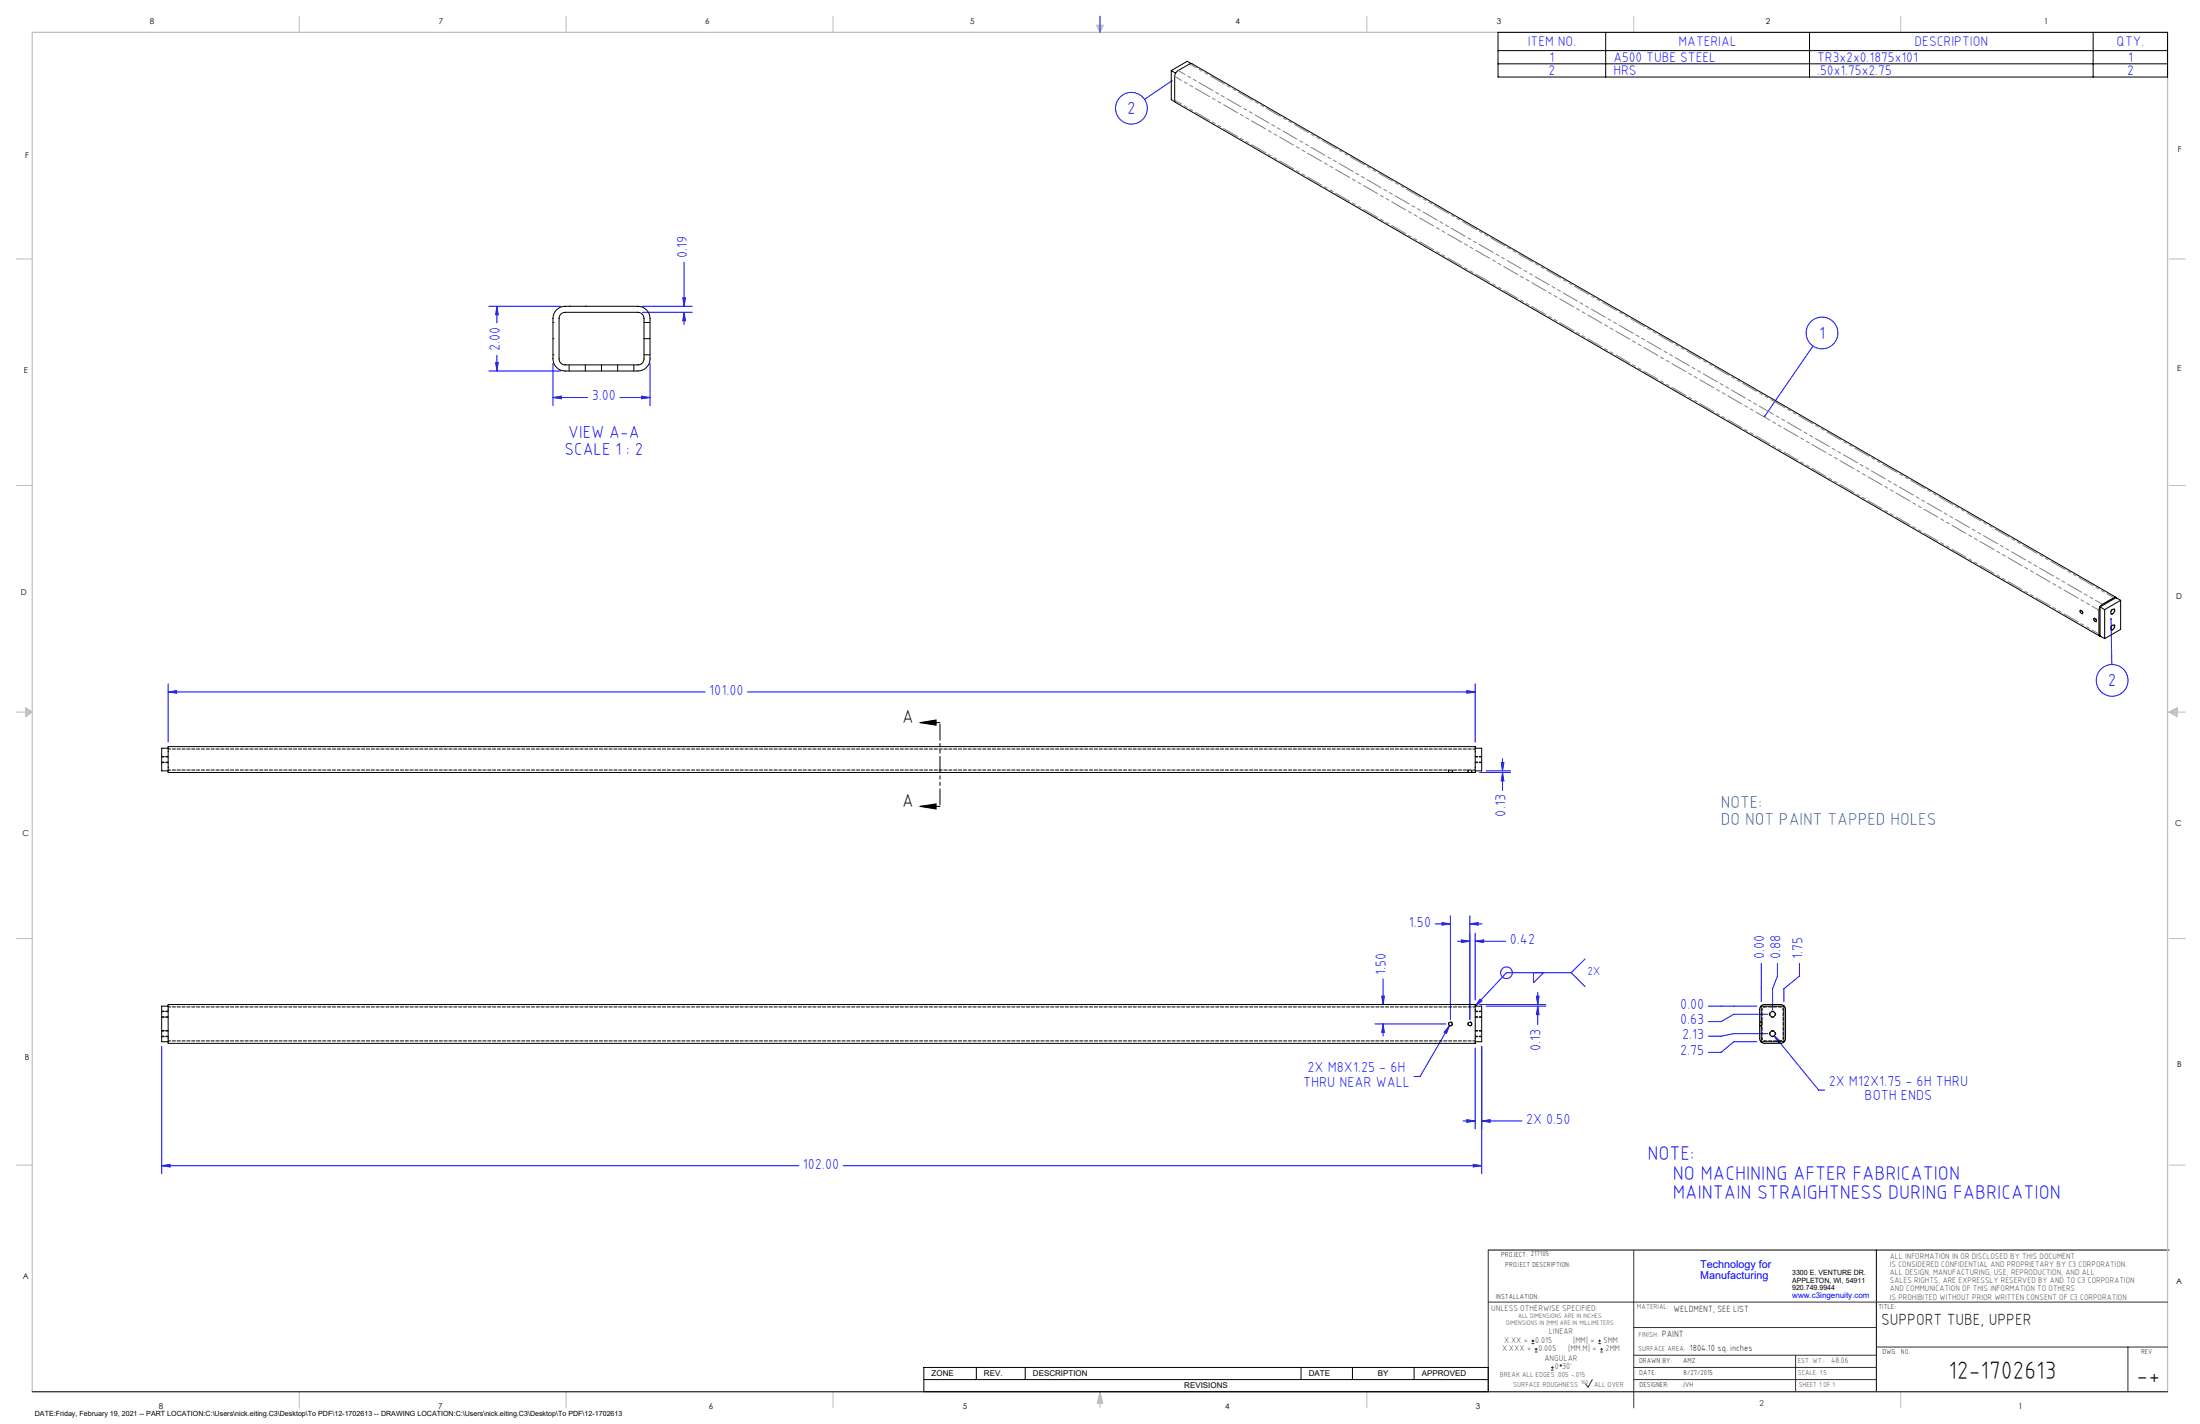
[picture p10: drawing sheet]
<svg xmlns="http://www.w3.org/2000/svg" width="864mm" height="559mm" viewBox="0 0 864 559" stroke-linecap="round" stroke-linejoin="round" font-family="sans-serif">
<g fill="none" stroke="#000" stroke-width=".39">
<path d="M588 12.7h262.9v17.5h-262.9zM588 19.9h262.9M630.3 12.7v17.5M710.3 12.7v17.5M821.7 12.7v17.5M588 25h262.9M361.1 283.6l6.4-1.1v2.1zM361.1 283.6h7.9M361.1 316.4l6.4-.9v2zM361.1 316.4h7.9M584.2 490.5h267.3M736.6 490.5v55.6"/>
<path d="M362.7 536.6h221.5v9.5h-221.5zM383.3 536.6v4.8M402.4 536.6v4.8M510.7 536.6v4.8M530.9 536.6v4.8M555.1 536.6v4.8M362.7 541.4h221.5"/>
</g>
<g fill="none" stroke="#c0c0c0" stroke-width=".39">
<path d="M117.5 6.4v6.3M222.2 6.4v6.3M327 6.4v6.3M430.4 9.9h2.7l-1.3 2.8zM430.9 9.9l.9 2.8M431.2 9.9l.6 2.8M432.1 9.9l-.3 2.8M432.6 9.9l-.8 2.8M536.6 6.4v6.3M641.3 6.4v6.3M746.1 6.4v6.3M6.3 101.6h6.4"/>
<path d="M851.5 101.6h6.3M6.3 190.5h6.4M851.5 190.5h6.3M6.3 279.4h6.4M10.1 277.7l2.6 1.7-2.6 1.9zM10.1 278.2l2.6 1.2M10.1 278.8l2.6 .6M12.7 279.4l-2.6 1.2M12.7 279.4l-2.6 .5M851.5 279.4h6.3M851.5 279.4l3.1 .5M851.5 279.4l3.1 1.2"/>
<path d="M851.5 279.4l3.1-1.7v3.6zM854.6 278.8l-3.1 .6M854.6 278.2l-3.1 1.2M6.3 368.3h6.4M851.5 368.3h6.3M6.3 457.2h6.4M851.5 457.2h6.3M117.5 546.1v6.4M222.2 546.1v6.4M327 546.1v6.4M431.8 546.1v6.4M431.8 546.1l1.1 4.5h-2.2z"/>
<path d="M431.8 546.1l.6 4.5M431.8 546.1l-.9 4.5M431.8 546.1l-.4 4.5M431.8 546.1l.3 4.5M536.6 546.1v6.4M746.1 546.1v6.4"/>
</g>
<path d="M12.7 546.1v-533.4h838.2v533.4" fill="none" stroke="#c0c0c0" stroke-width=".5"/>
<g fill="none" stroke="#00f" stroke-width=".39">
<path d="M431.8 6.4v6.3M460 31.8l-10.7 7.2M268 116.9h1.1l-.6 3.3zM268.5 102.9v17.3M191.9 120.2h28.2M195.1 120.2v6.5M195.1 139.4v6.2M195.1 120.2l.5 3.3h-1zM252.2 120.2h19.5M252.2 122.6h19.5M268.5 122.6v4.7M268.5 122.6l.6 3.3h-1.1z"/>
<path d="M711.7 135.8l-19 27.6M191.9 145.6h28.2M194.6 142.3h1l-.5 3.3zM217.1 156l3.3-.5v1zM217.1 142.6v16.6M217.1 156h13.6M243.4 156h11.8M251.8 155.5l3.4 .5-3.4 .5zM255.2 142.6v16.6M828.7 242.9l.3 17.9M66 271.5l3.3-.5v1zM66 268.4v22.8"/>
<path d="M66 271.5h210.8M293.4 271.5h285.7M575.8 271l3.3 .5-3.3 .5zM579.1 268.4v22.8M589.3 299.2h1l-.5 3.3zM589.8 297.7v4.8M580.8 303.1h12.2M583.4 302.5h9.6M589.8 303.1v7.1M589.8 303.1l.5 3.4h-1zM569.3 359.4v40.6M577 359.4v40.6"/>
<path d="M563.4 362.5h5.9M566.1 362.1l3.2 .4-3.2 .5zM572.2 369.4h4.8M573.7 368.8l3.3 .6-3.3 .5zM577 362.5l3.3-.4v.9zM577 362.5h4.7M579.1 369.4l3.3-.6v1.1zM579.1 366.2v26.2M579.1 369.4h12M622.2 376.3l-5.4 5.4M691.4 378v15.1M697.7 378v5l-1.9 5v8.2"/>
<path d="M706.4 378v5l-6.1 5v5.1M542.4 390.9h1l-.5 3.3zM542.9 384.1v10.1M580.8 394.2h26M581 392.1l.7 .7-2.6 2zM583.4 394.8h23.4M601.9 381.7v4l4-4M603.1 390.9h1l-.5 3.3zM603.6 389.4v4.8M603.6 394.8v7.3M603.6 394.8l.5 3.3h-1zM616.8 381.7h-25.4l-12.3 13.1"/>
<path d="M616.8 381.7l5.4 5.4M670.6 394.8h19M694 398h-13.4l-5 2.9h-5M63.5 410.6v50M539.7 401.8h27.9M542.9 401.8v4.8M542.9 401.8l.5 3.3h-1zM569 402.4l-1.2 3.1-.9-.5zM569 402.4l-11.5 20h-2.4M579.1 411.2v31.9M581.6 410.6v50M689.6 408.8h-9l-5 4.2h-5"/>
<path d="M694 405.6h-13.4l-5 1h-5M696.5 406.4l2.4 2.3-.8 .6zM696.5 406.4l17.4 21.4h2.4M574.3 439.9h4.8M575.8 439.4l3.3 .5-3.3 .5zM581.6 439.9l3.3-.5v1zM581.6 439.9h15.8M63.5 457.4l3.3-.5v1zM63.5 457.4h250M331 457.4h250.6M578.3 456.9l3.3 .5-3.3 .5z"/>
<circle cx="444.1" cy="42.5" r="6.2"/>
<circle cx="715.2" cy="130.7" r="6.2"/>
<circle cx="829.1" cy="267" r="6.2"/>
<circle cx="591.4" cy="381.7" r="2.29"/>
</g>
<path d="M584.2 490.5v55.6M641.3 490.7v61.8M584.2 511h266.7M641.3 520.9h95.3M641.3 531.8h95.3M641.3 536.6h95.3M704.8 531.8v14.3M736.6 528.6h114.3M835.3 528.6v17.5M625.1 541.4l-1.7 2.9-1-1.2M641.3 541.4h95.3" fill="none" stroke="#382c30" stroke-width=".39"/>
<path d="M12.7 546.1h838.2" fill="none" stroke="#382c30" stroke-width=".5"/>
<path d="M570.2 401.8a.8 .8 0 0 0-1.2-.7 .8 .8 0 0 0-.1 1.4 .8 .8 0 0 0 1.3-.6v-.1M577.8 401.8a.8 .8 0 0 0-1.2-.7 .8 .8 0 0 0-.1 1.4 .8 .8 0 0 0 1.3-.6v-.1" fill="none" stroke="#000" stroke-width=".39" stroke-dasharray="1.3 .6" stroke-linecap="butt"/>
<path d="M697 398a1.2 1.2 0 0 0-1.7-1.1 1.2 1.2 0 0 0-.2 2.1 1.2 1.2 0 0 0 1.9-.9v-.1M697 405.6a1.2 1.2 0 0 0-1.7-1.1 1.2 1.2 0 0 0-.2 2.1 1.2 1.2 0 0 0 1.9-.8v-.2" fill="none" stroke="#000" stroke-width=".39" stroke-dasharray="1.3 .6" stroke-dashoffset=".7" stroke-linecap="butt"/>
<path d="M830.2 239.5a.69 .69 0 0 0-.8-.7 .69 .69 0 0 0-.6 .7 .81 .81 0 0 0-.4 .9 .81 .81 0 0 0 .8 .6l.6-.5 .4-1M817.6 240.5a.7 .7 0 0 1-1 .1 .7 .7 0 0 1-.1-1 .77 .77 0 0 1 .9 .1 .77 .77 0 0 1 .2 .8M823 243.6a.7 .7 0 0 1-1 .1 .7 .7 0 0 1-.1-1 .77 .77 0 0 1 .9 .1 .77 .77 0 0 1 .2 .8M830.2 245.7a.69 .69 0 0 0-.8-.7 .69 .69 0 0 0-.6 .7 .81 .81 0 0 0-.4 .9 .81 .81 0 0 0 .8 .6l.6-.4 .4-1.1" fill="none" stroke="#000" stroke-width=".39" stroke-dasharray="1.3 .6" stroke-dashoffset=".5" stroke-linecap="butt"/>
<path d="M63.5 299.3h2.5M66 296.9h-2.5M579.1 299.3h2.5M581.6 296.9h-2.5M63.5 399.2h2.5M66 396.8h-2.5M579.1 399.2h2.5M581.6 396.8h-2.5M63.5 406.8h2.5M66 404.4h-2.5M579.1 406.8h2.5M581.6 404.4h-2.5" fill="none" stroke="#000" stroke-width=".39" stroke-dasharray="1.3 .6" stroke-dashoffset=".3"/>
<path d="M568.6 302.2v.9M570.2 303.1v-.9M576.2 302.2v.9M577.8 303.1v-.9M690.7 402.6h1M691.7 401h-1" fill="none" stroke="#000" stroke-width=".39" stroke-dasharray="1.3 .6" stroke-dashoffset=".5"/>
<path d="M369 283.5v32.9" fill="none" stroke="#000" stroke-width=".39" stroke-dasharray="6.3 1.3 1.3 1.3 1.3 1.3" stroke-dashoffset="-.6"/>
<g fill="#00f">
<path d="M581 392.1l.7 .7-2.6 2z"/>
<path d="M692.5 163.1v.6a.34 .34 0 0 0 .5-.3 .34 .34 0 0 0-.5-.3zM828.4 242.6a.34 .34 0 0 0 0 .6 .34 .34 0 0 0 .6-.2 .34 .34 0 0 0-.3-.4v.3v-.3zM459.7 31.5a.34 .34 0 0 0 0 .5 .34 .34 0 0 0 .5 0 .34 .34 0 0 0 0-.5l-.2 .3 .2-.3z"/>
<path d="M217.1 156l3.3-.5v1zM251.8 155.5l3.4 .5-3.4 .5z"/>
<path d="M194.6 142.3h1l-.5 3.3zM195.1 120.2l.5 3.3h-1z"/>
<path d="M268 116.9h1.1l-.6 3.3zM268.5 122.6l.6 3.3h-1.1z"/>
</g>
<path d="M361.1 283.6l6.4-1.1v2.1zM361.1 316.4l6.4-.9v2z" fill="#000"/>
<g fill="#00f">
<path d="M578.3 456.9l3.3 .5-3.3 .5zM63.5 457.4l3.3-.5v1z"/>
<path d="M575.8 271l3.3 .5-3.3 .5zM66 271.5l3.3-.5v1z"/>
<path d="M581.6 439.9l3.3-.5v1zM575.8 439.4l3.3 .5-3.3 .5z"/>
<path d="M573.7 368.8l3.3 .6-3.3 .5zM579.1 369.4l3.3-.6v1.1zM569 402.4l-2.1 2.6 .9 .5zM696.5 406.4l1.6 2.9 .8-.6z"/>
<path d="M603.6 394.8l.5 3.3h-1zM603.1 390.9h1l-.5 3.3zM542.9 401.8l.5 3.3h-1zM542.4 390.9h1l-.5 3.3z"/>
<path d="M589.3 299.2h1l-.5 3.3zM589.8 303.1l.5 3.4h-1z"/>
<path d="M566.1 362.1l3.2 .4-3.2 .5zM577 362.5l3.3-.4v.9z"/>
</g>
<g fill="none" stroke="#000" stroke-width=".39">
<path d="M459.8 27.7l1.7 1M459.8 27.7v11.4l1.5 .9M467.5 24.9l-1.4-.8-6.3 3.6M217.1 126.5h.1M217.1 132.9h.1M217.1 139.2h.1M218.5 121.6a4.5 4.5 0 0 1 3.3-1.4h28.6a4.8 4.8 0 0 1 4.8 4.8v15.8a4.8 4.8 0 0 1-4.8 4.8h-28.6a4.8 4.8 0 0 1-4.7-4.8v-15.8a4.5 4.5 0 0 1 1.4-3.4zM220.1 123.3l1.7-.7h28.6a2.41 2.41 0 0 1 2.4 2.4v15.8a2.35 2.35 0 0 1-2.4 2.4h-28.6a2.29 2.29 0 0 1-2.3-2.4v-15.8zM223.4 120.2h.1M229.8 120.2h.1M252.8 126.5h2.4M252.8 132.9h2.4"/>
<path d="M252.8 139.2h2.4M223.4 143.2v2.4M229.8 143.2v2.4M236.1 143.2v2.4M242.5 143.2v2.4M248.8 143.2v2.4M816.7 239.6l.1-.1a.68 .68 0 0 1 .6 .5 .68 .68 0 0 1-.2 .8l-.6-.6zM817.3 239.9l.1 .2M824.4 238.2l1.8 1M824.4 238.2v11.4l1.8 1M826.2 239.2v11.4M829.1 239.3a.59 .59 0 0 1 .9-.1 .59 .59 0 0 1-.1 .9 .68 .68 0 0 1-.5 .8 .68 .68 0 0 1-.8-.4z"/>
<path d="M830.7 234.5l-362.8-209.5h-.7l-4.7 2.7a3 3 0 0 0-1.4 2.3l.2 10.1 363 209.6M831 234.7l-1-.3-4.7 2.7a2.88 2.88 0 0 0-1.4 2.4v9.3l.2 .7 .6 .3M832.4 235.6l-6.2 3.6M832.4 235.6v11.4l-6.2 3.6M832.4 235.6l-1.7-1.1-6.3 3.7M822.1 242.7l.1-.1a.62 .62 0 0 1 .6 .5 .62 .62 0 0 1-.4 .7l-.5-.7zM822.7 243l.1 .2M828.9 245.7a.61 .61 0 0 1 1-.4 .61 .61 0 0 1 0 1 .69 .69 0 0 1-.5 .8 .69 .69 0 0 1-.8-.4zM66 293h513.1v10.1h-513.1zM66 293.6h-2.5v8.9h2.5M579.1 293.6h2.5v8.9h-2.5M66 394.2h513.1v15.2h-513.1z"/>
<path d="M66 394.8h-2.5v14h2.5M579.1 394.8h2.5v14h-2.5M691.3 394.8l1.3-.6h6.4a1.93 1.93 0 0 1 1.9 1.9v11.4a1.93 1.93 0 0 1-1.9 1.9h-6.4a1.87 1.87 0 0 1-1.9-1.9v-11.4zM691.4 394.8h8.9v14h-8.9z"/>
<circle cx="695.8" cy="398" r="1.03"/>
<circle cx="569.4" cy="401.8" r=".68"/>
<circle cx="577" cy="401.8" r=".68"/>
<circle cx="695.8" cy="405.6" r="1.03"/>
</g>
<g fill="none" stroke="#000" stroke-width=".39" stroke-dasharray="1.3 .6" stroke-dashoffset=".3">
<path d="M63.5 299.1h2.5M66 297h-2.5M579.1 293.9h-513.1M579.1 299.1h2.5M581.6 297h-2.5M579.1 302.2h-513.1M63.5 399h2.5M66 397h-2.5M579.1 395.1h-513.1M579.1 399h2.5M581.6 397h-2.5M699 395.1h-6.4"/>
<path d="M63.5 406.6h2.5M66 404.6h-2.5M579.1 408.5h-513.1M579.1 406.6h2.5M581.6 404.6h-2.5M692.6 408.5h6.4"/>
</g>
<path d="M568.7 302.2v.9M570.1 303.1v-.9M576.3 302.2v.9M577.7 303.1v-.9M690.7 402.5h1M691.7 401.1h-1" fill="none" stroke="#000" stroke-width=".39" stroke-dasharray="1.3 .6" stroke-dashoffset=".5"/>
<path d="M691.7 396.1v11.4M700 407.5v-11.4" fill="none" stroke="#000" stroke-width=".39" stroke-dasharray="1.3 .6" stroke-dashoffset=".6"/>
<path d="M692.6 395.1l-.6 .3-.3 .7M700 396.1l-.3-.7-.7-.3M691.7 407.5l.3 .7 .6 .3M699 408.5l.7-.3 .3-.7" fill="none" stroke="#000" stroke-width=".39" stroke-dasharray="1.3 .6" stroke-dashoffset=".7"/>
<path d="M823.9 239.5l-362.8-209.5M825.3 237.1l-362.8-209.4M829.8 234.5l-362.8-209.4M823.9 248.8l-362.8-209.5" fill="none" stroke="#808080" stroke-width=".39" stroke-dasharray="6.3 1.3 1.3 1.3 1.3 1.3" stroke-dashoffset="3.3"/>
<g fill="none" stroke="#382c30" stroke-width=".39">
<path d="M601.2 527.3h1.1M601.2 526.2h1.1M601.7 525.7v1M602.5 530.5h1M602.5 529.5h1M603 529v1M608.9 537.7h1M608.9 536.6h1M609.4 536.1v1.1M627.4 527.3h1M627.4 526.2h1M627.9 525.7v1"/>
<path d="M628.2 530.5h1M628.2 529.5h1M628.7 529v1"/>
<circle cx="612.7" cy="535.9" r=".27"/>
</g>
<g font-size="9.9">
<text x="764.9" y="541.1">12-1702613</text>
<text x="838.7" y="543.2">-+</text>
</g>
<g font-size="7.8" fill="#00f">
<text x="646.7" y="455.2">NOTE:</text>
<text x="656.7" y="462.9">NO MACHINING AFTER FABRICATION</text>
<text x="656.7" y="470.7">MAINTAIN STRAIGHTNESS DURING FABRICATION</text>
</g>
<g font-size="7.3">
<text x="354.2" y="283.9">A</text>
<text x="354.2" y="316.8">A</text>
</g>
<g font-size="6.8" fill="#00f">
<text x="442.5" y="44.7">2</text>
<text x="714.1" y="132.9">1</text>
<text x="223" y="171.8">VIEW A-A</text>
<text x="221.6" y="178.6">SCALE 1 : 2</text>
<text x="827.5" y="269.2">2</text>
</g>
<g font-size="6.8" fill="#008080">
<text x="675.5" y="316.9">NOTE:</text>
<text x="675.5" y="323.7">DO NOT PAINT TAPPED HOLES</text>
</g>
<text font-size="6.3" x="738.4" y="519.9">SUPPORT TUBE, UPPER</text>
<g font-size="5.7" fill="#00f">
<text x="269.7" y="101.3" transform="rotate(-90 269.7 101.3)">0.19</text>
<text x="196.2" y="137.8" transform="rotate(-90 196.2 137.8)">2.00</text>
<text x="232.3" y="157.1">3.00</text>
<text x="278.4" y="272.6">101.00</text>
<text x="591" y="320.4" transform="rotate(-90 591 320.4)">0.13</text>
<text x="553.1" y="363.7">1.50</text>
<text x="592.7" y="370.5">0.42</text>
<text x="692.5" y="376.4" transform="rotate(-90 692.5 376.4)">0.00</text>
<text x="698.9" y="376.4" transform="rotate(-90 698.9 376.4)">0.88</text>
<text x="707.5" y="376.4" transform="rotate(-90 707.5 376.4)">1.75</text>
<text x="544.1" y="382.5" transform="rotate(-90 544.1 382.5)">1.50</text>
<text x="659.5" y="395.9">0.00</text>
<text x="659.5" y="402">0.63</text>
<text x="660.3" y="407.7">2.13</text>
<text x="604.8" y="412.4" transform="rotate(-90 604.8 412.4)">0.13</text>
<text x="659.5" y="414.1">2.75</text>
<text x="513.3" y="420.7">2X M8X1.25 - 6H</text>
<text x="511.5" y="426.4">THRU NEAR WALL</text>
<text x="717.9" y="426.1">2X M12X1.75 - 6H THRU</text>
<text x="732" y="431.7">BOTH ENDS</text>
<text x="599" y="441">2X 0.50</text>
<text x="315.1" y="458.6">102.00</text>
</g>
<g font-size="5.4" fill="#00f">
<text x="599.7" y="18.1">ITEM NO.</text>
<text x="658.9" y="18.1">MATERIAL</text>
<text x="751.6" y="18.1">DESCRIPTION</text>
<text x="830.8" y="18.1">QTY.</text>
<text x="607.9" y="29.4">2</text>
<text x="608.2" y="24.3">1</text>
<text x="633.3" y="24.3">A500 TUBE STEEL</text>
<text x="633.3" y="29.4">HRS</text>
<text x="713.3" y="24.3">TR3x2x0.1875x101</text>
<text x="713.3" y="29.4">.50x1.75x2.75</text>
<text x="835" y="29.4">2</text>
<text x="835.3" y="24.3">1</text>
</g>
<text font-size="4.5" fill="#00f" x="623.2" y="382.6">2X</text>
<g font-size="4.2" fill="#00f">
<text x="667.4" y="497.7">Technology for</text>
<text x="667.4" y="502">Manufacturing</text>
</g>
<g font-size="3.5">
<text x="657" y="514.9">WELDMENT, SEE LIST</text>
<text x="652.4" y="524.7">PAINT</text>
<text x="663.3" y="530.1">1804.10 sq. inches</text>
</g>
<g font-size="3.3" fill="#382c30">
<text x="585.4" y="514.4">UNLESS OTHERWISE SPECIFIED:</text>
<text x="590.4" y="526.8">X.XX =</text>
<text x="602.6" y="526.8">0.015</text>
<text x="608" y="523.6">LINEAR</text>
<text x="617.5" y="526.8">[MM] =</text>
<text x="628.8" y="526.8">.5MM</text>
<text x="589.6" y="530.1">X.XXX =</text>
<text x="603.9" y="530.1">0.005</text>
<text x="606.3" y="534">ANGULAR</text>
<text x="615.5" y="530.1">[MM.M] =</text>
<text x="629.6" y="530.1">.2MM</text>
<text x="610.3" y="537.3">0</text>
<text x="613.2" y="537.3">30'</text>
</g>
<g font-size="3.2">
<text x="58.8" y="9.6">8</text>
<text x="172.3" y="9.5">7</text>
<text x="276.8" y="9.5">6</text>
<text x="380.9" y="9.6">5</text>
<text x="485" y="9.5">4</text>
<text x="587.5" y="9.5">3</text>
<text x="693.1" y="9.5">2</text>
<text x="802.4" y="9.5">1</text>
<text x="854.9" y="59.8">F</text>
<text x="9.9" y="62">F</text>
<text x="9.3" y="146.5">E</text>
<text x="854.7" y="145.5">E</text>
<text x="8.2" y="233.6">D</text>
<text x="854.3" y="234.9">D</text>
<text x="8.9" y="328.1">C</text>
<text x="853.9" y="324.1">C</text>
<text x="9.7" y="415.8">B</text>
<text x="854.6" y="418.6">B</text>
<text x="9" y="502">A</text>
<text x="854.3" y="503.9">A</text>
<text x="62.3" y="552.9">8</text>
<text x="172" y="552.9">7</text>
<text x="278.3" y="552.9">6</text>
<text x="377.9" y="552.8">5</text>
<text x="481" y="552.8">4</text>
<text x="579.3" y="552.8">3</text>
<text x="792.4" y="552.8">1</text>
</g>
<g font-size="3.2" fill="#382c30">
<text x="741.9" y="494.1">ALL INFORMATION IN OR DISCLOSED BY THIS DOCUMENT</text>
<text x="741.9" y="497.3">IS CONSIDERED CONFIDENTIAL AND PROPRIETARY BY C3 CORPORATION.</text>
<text x="741.9" y="500.4">ALL DESIGN, MANUFACTURING, USE, REPRODUCTION, AND ALL</text>
<text x="741.9" y="503.6">SALES RIGHTS, ARE EXPRESSLY RESERVED BY AND TO C3 CORPORATION</text>
<text x="741.9" y="506.8">AND COMMUNICATION OF THIS INFORMATION TO OTHERS</text>
<text x="741.9" y="510">IS PROHIBITED WITHOUT PRIOR WRITTEN CONSENT OF C3 CORPORATION</text>
<text x="718.8" y="534.7">48.06</text>
<text x="690.7" y="551.6">2</text>
</g>
<text font-size="3.1" fill="#00f" x="703.5" y="509.2">www.c3ingenuity.com</text>
<g font-size="3.1">
<text x="365.7" y="540">ZONE</text>
<text x="386.3" y="540">REV.</text>
<text x="405.5" y="540">DESCRIPTION</text>
<text x="464.9" y="544.8">REVISIONS</text>
<text x="513.7" y="540">DATE</text>
<text x="540.9" y="540">BY</text>
<text x="558.1" y="540">APPROVED</text>
</g>
<g font-size="2.8">
<text x="589.2" y="493.3">PROJECT: 217105</text>
<text x="590.9" y="497.3">PROJECT DESCRIPTION:</text>
<text x="703.5" y="500.5">3300 E. VENTURE DR.</text>
<text x="703.5" y="503.3">APPLETON, WI, 54911</text>
<text x="587.1" y="509.6">INSTALLATION:</text>
<text x="703.5" y="506.2">920.749.9944</text>
<text x="737.3" y="513.8">TITLE:</text>
<text x="738.9" y="531.5">DWG. NO.</text>
<text x="840.5" y="531.3">REV</text>
<text x="643.4" y="534.9">DRAWN BY:</text>
<text x="643.5" y="539.7">DATE:</text>
<text x="660.7" y="534.7">AMZ</text>
<text x="660.9" y="539.6">8/27/2015</text>
<text x="643.6" y="544.4">DESIGNER:</text>
<text x="660.3" y="544.3">JVH</text>
<text x="13.7" y="555.5">DATE:Friday, February 19, 2021 -- PART LOCATION:C:\Users\nick.eiting.C3\Desktop\To PDF\12-1702613 -- DRAWING LOCATION:C:\Users\nick.eiting.C3\Desktop\To PDF\12-1702613</text>
</g>
<g font-size="2.8" fill="#382c30">
<text x="642.6" y="513.8">MATERIAL:</text>
<text x="643.2" y="524.8">FINISH:</text>
<text x="643.1" y="530.1">SURFACE AREA:</text>
<text x="705.7" y="534.7">EST. WT.:</text>
<text x="705.7" y="539.7">SCALE: 1:5</text>
<text x="588.8" y="540.5">BREAK ALL EDGES .005 -.015</text>
<text x="594" y="544.2">SURFACE ROUGHNESS</text>
<text x="625.8" y="544.2">ALL OVER</text>
<text x="706.1" y="544.4">SHEET 1 OF 1</text>
</g>
<g font-size="2.5" fill="#382c30">
<text x="591.2" y="520.1">DIMENSIONS IN [MM] ARE IN MILLIMETERS</text>
<text x="595.9" y="517.3">ALL DIMENSIONS ARE IN INCHES</text>
</g>
<text font-size="2.2" fill="#382c30" x="620.6" y="542.9">160</text>
</svg>
